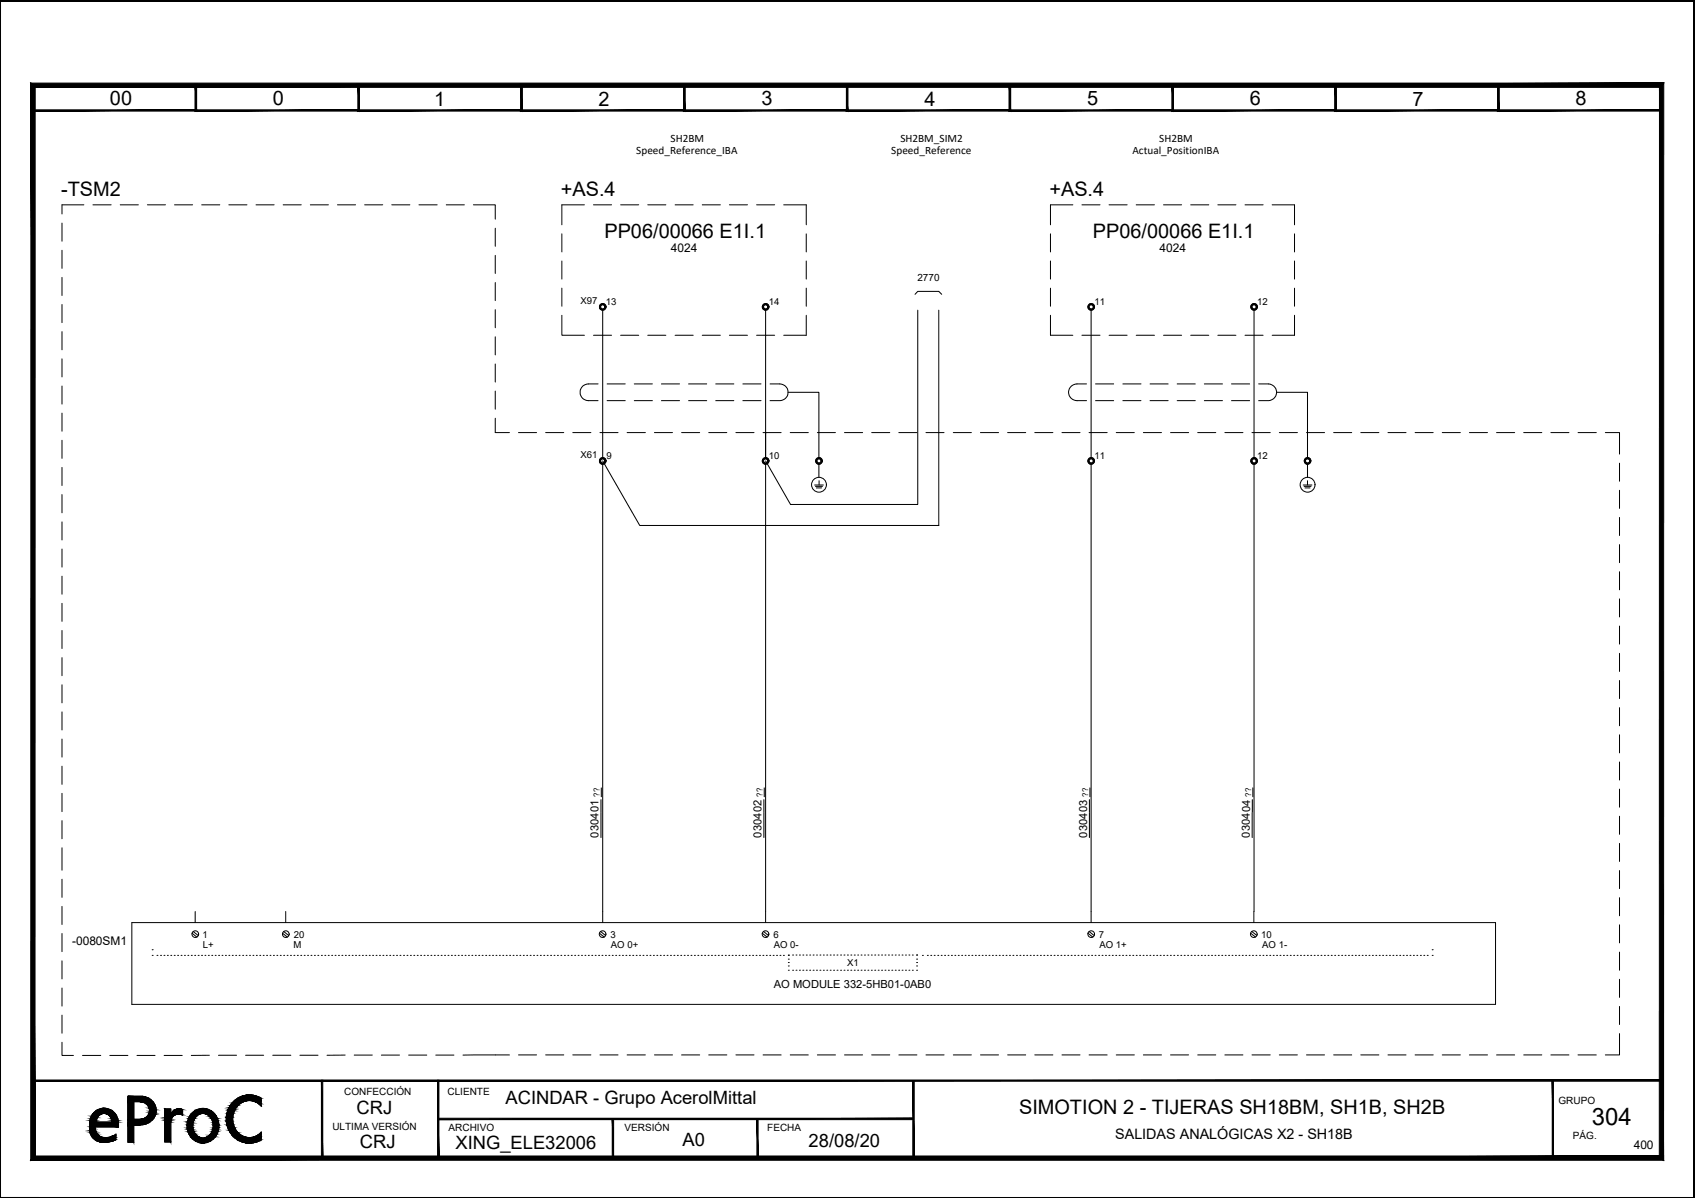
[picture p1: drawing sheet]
<svg xmlns="http://www.w3.org/2000/svg" width="420mm" height="297mm" viewBox="0 0 420 297" stroke-linecap="round" stroke-linejoin="round" font-family="sans-serif">
<!-- layer: eProC - L2 -->
<g fill="#000" stroke="#000" stroke-width=".25">
<path d="M44.1 274.9h.5zM44.9 276.3l.4 .1zM49.6 274.9h1.5zM61 271.6h1.4zM64.1 273.7l.6 .5zM64.1 273.7h.6v.5zM25.7 283.3h.2zM61 283.4h1.4z"/>
<path d="M0 .1v.1l419.9-.1zM0 .2l419.9-.1v.1z"/>
<path d="M0 .1v.1h419.8zM0 .1h419.9l-.1 .1z"/>
<path d="M419.8 .2v296.7l.1-296.8zM419.9 .1v296.9l-.1-.1z"/>
<path d="M8 27.5h40.7l-.3-.3zM8 27.5l.3-.3h40.1zM8 20.9v6.6l.3-.3zM8 20.9l.3 .4v5.9zM8 20.9l.3 .4 40.4-.4zM8.3 21.3l40.4-.4-.3 .4zM48.7 20.9l-.3 .4 .3 6.2zM48.4 21.3l.3 6.2-.3-.3z"/>
<path d="M48.4 27.5h40.7l-.3-.3zM48.4 27.5l.3-.3h40.1zM48.4 20.9v6.6l.3-.3zM48.4 20.9l.3 .4v5.9zM48.4 20.9l.3 .4 40.4-.4zM48.7 21.3l40.4-.4-.3 .4zM89.1 20.9l-.3 .4 .3 6.2zM88.8 21.3l.3 6.2-.3-.3z"/>
<path d="M88.7 27.5h40.8l-.4-.3zM88.7 27.5l.4-.3h40zM88.7 20.9v6.6l.4-.3zM88.7 20.9l.4 .4v5.9zM88.7 20.9l.4 .4 40.4-.4zM89.1 21.3l40.4-.4-.4 .4zM129.5 20.9l-.4 .4 .4 6.2zM129.1 21.3l.4 6.2-.4-.3z"/>
<path d="M129.1 27.5h40.7l-.3-.3zM129.1 27.5l.3-.3h40.1zM129.1 20.9v6.6l.3-.3zM129.1 20.9l.3 .4v5.9zM129.1 20.9l.3 .4 40.4-.4zM129.4 21.3l40.4-.4-.3 .4zM169.8 20.9l-.3 .4 .3 6.2zM169.5 21.3l.3 6.2-.3-.3z"/>
<path d="M169.5 27.5h40.6l-.3-.3zM169.5 27.5l.3-.3h40zM169.5 20.9v6.6l.3-.3zM169.5 20.9l.3 .4v5.9zM169.5 20.9l.3 .4 40.3-.4zM169.8 21.3l40.3-.4-.3 .4zM210.1 20.9l-.3 .4 .3 6.2zM209.8 21.3l.3 6.2-.3-.3z"/>
<path d="M209.8 27.5h40.7l-.3-.3zM209.8 27.5l.3-.3h40.1zM209.8 20.9v6.6l.3-.3zM209.8 20.9l.3 .4v5.9zM209.8 20.9l.3 .4 40.4-.4zM210.1 21.3l40.4-.4-.3 .4zM250.5 20.9l-.3 .4 .3 6.2zM250.2 21.3l.3 6.2-.3-.3z"/>
<path d="M250.1 27.5h40.8l-.4-.3zM250.1 27.5l.4-.3h40zM250.1 20.9v6.6l.4-.3zM250.1 20.9l.4 .4v5.9zM250.1 20.9l.4 .4 40.4-.4zM250.5 21.3l40.4-.4-.4 .4zM290.9 20.9l-.4 .4 .4 6.2zM290.5 21.3l.4 6.2-.4-.3z"/>
<path d="M290.5 27.5h40.8l-.4-.3zM290.5 27.5l.4-.3h40zM290.5 20.9v6.6l.4-.3zM290.5 20.9l.4 .4v5.9zM290.5 20.9l.4 .4 40.4-.4zM290.9 21.3l40.4-.4-.4 .4zM331.3 20.9l-.4 .4 .4 6.2zM330.9 21.3l.4 6.2-.4-.3z"/>
<path d="M330.9 27.5h40.7l-.3-.3zM330.9 27.5l.3-.3h40.1zM330.9 20.9v6.6l.3-.3zM330.9 20.9l.3 .4v5.9zM330.9 20.9l.3 .4 40.4-.4zM331.2 21.3l40.4-.4-.3 .4zM371.6 20.9l-.3 .4 .3 6.2zM371.3 21.3l.3 6.2-.3-.3z"/>
<path d="M371.2 27.5h40.7l-.3-.3zM371.2 27.5l.4-.3h40zM371.2 20.9v6.6l.4-.3zM371.2 20.9l.4 .4v5.9zM371.2 20.9l.4 .4 40.3-.4zM371.6 21.3l40.3-.4-.3 .4zM411.9 20.9l-.3 .4 .3 6.2zM411.6 21.3l.3 6.2-.3-.3z"/>
<path d="M8.2 267.8v.3l403.6-.3zM8.2 268.1l403.6-.3v.3z"/>
<path d="M22.2 279.4l1.4 .5v-.5zM22.2 279.4l1.4 .5h-1.4z"/>
<path d="M22.2 279.9l1.5 .2-.1-.2zM22.2 279.9l1.5 .2h-1.5z"/>
<path d="M22.3 277.8l1.6 .1zM22.3 277.8l1.6 .1z"/>
<path d="M22.3 277.9l1.6 .3v-.3zM22.3 277.9l1.6 .3h-1.7z"/>
<path d="M22.4 277.4l1.5 .4 .1-.4zM22.4 277.4l1.5 .4h-1.6z"/>
<path d="M22.4 277.2l1.6 .2 .1-.2zM22.4 277.2l1.6 .2h-1.6z"/>
<path d="M22.5 277.1h1.6zM22.5 277.1l1.6 .1z"/>
<path d="M22.6 276.8l1.5 .3 .2-.3zM22.6 276.8l1.5 .3h-1.6z"/>
<path d="M22.7 276.5l1.6 .3 .3-.3zM22.7 276.5l1.6 .3h-1.7z"/>
<path d="M22.8 276.5h1.8zM22.8 276.5h1.8z"/>
<path d="M22.9 276.3l1.7 .2 .3-.2zM22.9 276.3l1.7 .2h-1.8z"/>
<path d="M23 276.2l1.9 .1 .4-.1zM23 276.2l1.9 .1h-2z"/>
<path d="M23.1 276.1h2.5zM23.1 276.1l2.2 .1z"/>
<path d="M25.4 274.8l1.4 .1zM24.8 274.9l.6-.1 1.4 .1z"/>
<path d="M24.8 274.9l2.6 .3-.6-.3zM24.2 275.2l.6-.3 2.6 .3z"/>
<path d="M24.2 275.2l3.7 .3-.5-.3zM23.6 275.5l.6-.3 3.7 .3z"/>
<path d="M23.6 275.5l4.8 .5-.5-.5zM23.6 275.5l4.8 .5h-5.2z"/>
<path d="M23.2 276l5.3 .1zM23.2 276l5.3 .1z"/>
<path d="M26 276.1l2.5 .1zM26 276.1l2.5 .1z"/>
<path d="M26.3 276.2l2.4 .1zM26.3 276.2l2.4 .1z"/>
<path d="M26.7 276.3l2.1 .2-.1-.2zM26.7 276.3l2.1 .2h-1.8z"/>
<path d="M27 276.5h1.8zM27 276.5h1.8z"/>
<path d="M27 276.5l1.9 .3-.1-.3zM27 276.5l1.9 .3h-1.7z"/>
<path d="M27.2 276.8l1.9 .3-.2-.3zM27.2 276.8l1.9 .3h-1.7z"/>
<path d="M27.4 277.1l1.7 .1zM27.4 277.1l1.7 .1z"/>
<path d="M27.5 277.2l1.7 .2-.1-.2zM27.5 277.2l1.7 .2h-1.6z"/>
<path d="M27.6 277.4l1.7 .4-.1-.4zM27.6 277.4l1.7 .4h-1.6z"/>
<path d="M27.7 277.8l1.6 .1zM27.7 277.8l1.6 .1z"/>
<path d="M27.7 277.9l1.6 .3v-.3zM27.7 277.9l1.6 .3h-1.6z"/>
<path d="M22.2 278.2l7.2 .4-.1-.4zM22.2 278.2l7.2 .4h-7.2z"/>
<path d="M22.2 278.6l7.2 .8v-.8zM22.2 278.6l7.2 .8h-7.2z"/>
<path d="M31.7 273.2l1.4 4.3v-4.3zM31.7 273.2l1.4 4.3h-1.4z"/>
<path d="M31.7 278.9l1.4 .1zM31.7 278.9l1.4 .1z"/>
<path d="M31.7 279l1.4 4.2v-4.2zM31.7 279l1.4 4.2h-1.4z"/>
<path d="M31.7 271.8l4.5 .2-.8-.2zM31.7 271.8l4.5 .2h-4.5z"/>
<path d="M31.7 278.8h3.9zM31.7 278.8l3.1 .1z"/>
<path d="M31.7 272l5.1 .3-.6-.3zM31.7 272l5.1 .3h-5.1z"/>
<path d="M31.7 278.6l3.9 .2 .7-.2zM31.7 278.6l3.9 .2h-3.9z"/>
<path d="M31.7 272.3l5.8 .4-.7-.4zM31.7 272.3l5.8 .4h-5.8z"/>
<path d="M31.7 278.3l4.6 .3 .7-.3zM31.7 278.3l4.6 .3h-4.6z"/>
<path d="M31.7 272.7l6.2 .5-.4-.5zM31.7 272.7l6.2 .5h-6.2z"/>
<path d="M31.7 277.8l5.3 .5 .6-.5zM31.7 277.8l5.3 .5h-5.3z"/>
<path d="M31.7 277.5l5.9 .3 .2-.3zM31.7 277.5l5.9 .3h-5.9z"/>
<path d="M34.7 273.2h3.2zM34.7 273.2h3.2z"/>
<path d="M35.1 273.2l2.9 .1zM35.1 273.2l2.9 .1z"/>
<path d="M35.1 277.5h2.8zM34.7 277.5h3.1z"/>
<path d="M35.4 273.3h2.6zM35.4 273.3h2.6z"/>
<path d="M35.5 277.4h2.5zM35.1 277.5h2.8z"/>
<path d="M35.5 273.3l2.6 .2-.1-.2zM35.5 273.3l2.6 .2h-2.2z"/>
<path d="M35.9 273.5l2.4 .3-.2-.3zM35.9 273.5l2.4 .3h-2z"/>
<path d="M35.8 277.3l2.2 .1 .1-.1zM35.5 277.4l.3-.1 2.2 .1z"/>
<path d="M35.9 277.2h2.2zM35.8 277.3h2.3z"/>
<path d="M36.3 273.8l2.1 .1zM36.3 273.8l2.1 .1z"/>
<path d="M36.3 277l1.8 .2 .2-.2zM35.9 277.2l.4-.2 1.8 .2z"/>
<path d="M36.4 273.9l2 .2v-.2zM36.4 273.9l2 .2h-1.8z"/>
<path d="M36.6 274.1l2 .3-.2-.3zM36.6 274.1l2 .3h-1.8z"/>
<path d="M36.6 276.6l1.8 .1zM36.6 276.6l1.8 .1z"/>
<path d="M36.6 276.7l1.7 .3 .1-.3zM36.6 276.7l1.7 .3h-2z"/>
<path d="M36.8 274.4l1.8 .2v-.2zM36.8 274.4l1.8 .2h-1.7z"/>
<path d="M36.8 276.3l1.6 .3 .2-.3zM36.8 276.3l1.6 .3h-1.8z"/>
<path d="M36.9 274.6l1.8 .2-.1-.2zM36.9 274.6l1.8 .2h-1.7z"/>
<path d="M37 274.8l1.7 .4v-.4zM37 274.8l1.7 .4h-1.7z"/>
<path d="M37 276l1.6 .3 .1-.3zM37 276l1.6 .3h-1.8z"/>
<path d="M37 275.2h1.7zM37 275.2h1.7z"/>
<path d="M37 275.5l1.7 .5v-.5zM37 275.5l1.7 .5h-1.7zM37 276h1.7zM37 276h1.7z"/>
<path d="M37 275.2l1.7 .3v-.3zM37 275.2l1.7 .3h-1.7z"/>
<path d="M40.8 276.3h1.5zM40.8 276.3h1.5z"/>
<path d="M40.8 274.9l1.5 1.4v-1.4zM40.8 274.9l1.5 1.4h-1.5z"/>
<path d="M42.3 276.3h1.5zM42.3 276.3h1.5z"/>
<path d="M40.8 278.2l1.5 5v-5zM40.8 278.2l1.5 5h-1.5z"/>
<path d="M40.8 277.8l1.5 .4 .1-.4zM40.8 277.8l1.5 .4h-1.5z"/>
<path d="M40.8 277.5l1.6 .3 .1-.3zM40.8 277.5l1.6 .3h-1.6z"/>
<path d="M40.8 277.1l1.7 .4 .1-.4zM40.8 277.1l1.7 .4h-1.7z"/>
<path d="M40.8 276.8l1.8 .3 .3-.3zM40.8 276.8l1.8 .3h-1.8z"/>
<path d="M40.8 276.6l2.1 .2 .2-.2zM40.8 276.6l2.1 .2h-2.1z"/>
<path d="M40.8 276.4l2.3 .2 .4-.2zM40.8 276.4l2.3 .2h-2.3z"/>
<path d="M40.8 276.3l2.7 .1 .3-.1zM40.8 276.3l2.7 .1h-2.7z"/>
<path d="M42.4 276.2h1.8zM42.4 276.2l1.4 .1z"/>
<path d="M44.1 274.9l.8 .1zM43.9 275h1z"/>
<path d="M43.9 275h1.1zM43.7 275h1.3z"/>
<path d="M44.9 276.3l.4 .1zM45.1 276.4l.2 .1z"/>
<path d="M43.7 275l1.6 .1zM43.5 275.1h1.8z"/>
<path d="M43.5 275.1l1.8 .1zM43.4 275.2h1.9z"/>
<path d="M43.4 275.2l1.9 .2v-.2zM43.1 275.4l.3-.2 1.9 .2z"/>
<path d="M43.1 275.4l2.2 .2v-.2zM42.8 275.6l.3-.2 2.2 .2z"/>
<path d="M42.8 275.6l2.5 .4v-.4zM42.8 275.6l2.5 .4h-2.8z"/>
<path d="M42.5 276l2.8 .2v-.2zM42.5 276l2.8 .2h-2.9z"/>
<path d="M44.2 276.2l1.1 .1zM44.2 276.2l1.1 .1z"/>
<path d="M44.6 276.3h.7zM44.6 276.3h.7z"/>
<path d="M46.4 278.9l1.4 .1zM46.4 278.9l1.4 .1z"/>
<path d="M46.4 279l1.4 .6v-.6zM46.4 279l1.4 .6h-1.4z"/>
<path d="M46.4 279.6l1.4 .1v-.1zM46.4 279.6l1.4 .1h-1.4z"/>
<path d="M46.4 278.4l1.4 .5v-.5zM46.4 278.4l1.4 .5h-1.4z"/>
<path d="M46.4 279.7l1.5 .4-.1-.4zM46.4 279.7l1.5 .4h-1.4z"/>
<path d="M46.5 278.1l1.3 .3 .1-.3zM46.5 278.1l1.3 .3h-1.4z"/>
<path d="M46.6 277.9l1.3 .2 .1-.2zM46.6 277.9l1.3 .2h-1.4z"/>
<path d="M46.7 277.3l1.6 .1zM46.7 277.3l1.6 .1z"/>
<path d="M46.7 277.4l1.3 .5 .3-.5zM46.7 277.4l1.3 .5h-1.4z"/>
<path d="M46.9 276.9l1.4 .4 .3-.4zM46.9 276.9l1.4 .4h-1.6z"/>
<path d="M47.1 276.6l1.5 .3 .3-.3zM47.1 276.6l1.5 .3h-1.7z"/>
<path d="M47.1 276.5h1.8zM47.1 276.5l1.8 .1z"/>
<path d="M47.3 276.3l1.6 .2 .5-.2zM47.3 276.3l1.6 .2h-1.8z"/>
<path d="M47.5 276.1l1.9 .2 .4-.2zM47.5 276.1l1.9 .2h-2.1z"/>
<path d="M47.5 276.1h2.8zM47.5 276.1h2.3z"/>
<path d="M49.6 274.9l2.2 .2-.7-.2zM48.9 275.1l.7-.2 2.2 .2z"/>
<path d="M48.9 275.1l3.6 .4-.7-.4zM48.2 275.5l.7-.4 3.6 .4z"/>
<path d="M48.2 275.5l4.8 .5-.5-.5zM47.6 276l.6-.5 4.8 .5z"/>
<path d="M47.6 276l5.5 .1zM47.6 276l5.5 .1z"/>
<path d="M50.3 276.1h2.8zM50.3 276.1h2.8z"/>
<path d="M50.8 276.1l2.5 .2-.2-.2zM50.8 276.1l2.5 .2h-2z"/>
<path d="M51.3 276.3l2.2 .2-.2-.2zM51.3 276.3l2.2 .2h-1.8z"/>
<path d="M51.7 276.5l1.9 .1zM51.7 276.5l1.9 .1z"/>
<path d="M51.7 276.6l2 .3-.1-.3zM51.7 276.6l2 .3h-1.6z"/>
<path d="M52.1 276.9l1.8 .4-.2-.4zM52.1 276.9l1.8 .4h-1.5z"/>
<path d="M52.4 277.3l1.5 .1zM52.4 277.3l1.5 .1z"/>
<path d="M52.4 277.4l1.7 .5-.2-.5zM52.4 277.4l1.7 .5h-1.5z"/>
<path d="M52.6 277.9l1.5 .2v-.2zM52.6 277.9l1.5 .2h-1.4z"/>
<path d="M52.7 278.1l1.5 .3-.1-.3zM52.7 278.1l1.5 .3h-1.4z"/>
<path d="M52.8 278.4l1.5 .5-.1-.5zM52.8 278.4l1.5 .5h-1.5z"/>
<path d="M52.8 279.6l1.4 .1v-.1zM52.8 279.6l1.4 .1h-1.4z"/>
<path d="M52.8 279.7l1.3 .4 .1-.4zM52.8 279.7l1.3 .4h-1.4z"/>
<path d="M52.8 278.9l1.5 .1zM52.8 278.9l1.5 .1z"/>
<path d="M52.8 279l1.4 .6 .1-.6zM52.8 279l1.4 .6h-1.4z"/>
<path d="M56 277.1l1.7 .8v-.8zM56 277.1l1.7 .8h-1.7z"/>
<path d="M56 277.9l1.7 .1zM56 277.9l1.7 .1z"/>
<path d="M56 277h1.7zM56 277l1.7 .1z"/>
<path d="M56 278l1.8 .8-.1-.8zM56 278l1.8 .8h-1.6z"/>
<path d="M56.2 276.2l1.5 .8 .1-.8zM56.2 276.2l1.5 .8h-1.7z"/>
<path d="M56.2 278.8l1.7 .2-.1-.2zM56.2 278.8l1.7 .2h-1.7z"/>
<path d="M56.2 276l1.6 .2 .1-.2zM56.2 276l1.6 .2h-1.6z"/>
<path d="M56.2 279l1.9 .6-.2-.6zM56.2 279l1.9 .6h-1.7z"/>
<path d="M56.4 275.4l1.5 .6 .2-.6zM56.4 275.4l1.5 .6h-1.7z"/>
<path d="M56.4 279.6l1.9 .3-.2-.3zM56.4 279.6l1.9 .3h-1.7z"/>
<path d="M56.6 275l1.5 .4 .2-.4zM56.6 275l1.5 .4h-1.7z"/>
<path d="M56.6 279.9l1.9 .4-.2-.4zM56.6 279.9l1.9 .4h-1.7z"/>
<path d="M56.8 274.6l1.5 .4 .2-.4zM56.8 274.6l1.5 .4h-1.7z"/>
<path d="M57 274.2l1.5 .4 .4-.4zM57 274.2l1.5 .4h-1.7z"/>
<path d="M57.1 274.1l1.8 .1 .2-.1zM57.1 274.1l1.8 .1h-1.9z"/>
<path d="M57.5 273.5l1.6 .6 .6-.6zM57.5 273.5l1.6 .6h-2z"/>
<path d="M57.6 273.4l2.1 .1 .3-.1zM57.6 273.4l2.1 .1h-2.2z"/>
<path d="M57.9 273.2l2.1 .2 .4-.2zM57.6 273.4l.3-.2 2.1 .2z"/>
<path d="M58.1 273l2.3 .2 .7-.2zM58.1 273l2.3 .2h-2.5z"/>
<path d="M58.2 272.9h3.7zM58.2 272.9l2.9 .1z"/>
<path d="M61 271.6h1.9zM60.7 271.6h2.2z"/>
<path d="M60.7 271.6l2.8 .2-.6-.2zM60.1 271.8l.6-.2 2.8 .2z"/>
<path d="M60.1 271.8l3.7 .1zM59.8 271.9l.3-.1 3.7 .1z"/>
<path d="M59.8 271.9l4.6 .3-.6-.3zM59.1 272.2l.7-.3 4.6 .3z"/>
<path d="M59.1 272.2l5.6 .1zM58.9 272.3l.2-.1 5.6 .1z"/>
<path d="M58.9 272.3l5.8 .4v-.4zM58.3 272.7l.6-.4 5.8 .4z"/>
<path d="M58.3 272.7l6.4 .2v-.2zM58.3 272.7l6.4 .2h-6.5z"/>
<path d="M61.9 272.9l2.8 .1v-.1zM61.9 272.9l2.8 .1z"/>
<path d="M62.7 273l2 .2v-.2zM62.7 273l2 .2h-1.3z"/>
<path d="M63.4 273.2l1.3 .5v-.5zM63.4 273.2l1.3 .5h-.6z"/>
<path d="M108.6 277.3v.3l117.8-.3zM108.6 277.6l117.8-.3v.3z"/>
<path d="M.1 .1l-.1 296.9 .1-.1zM0 .1h.1l-.1 296.9z"/>
<path d="M8.7 286.6l-1.1 1.1 403.7-1.1zM7.6 287.7l403.7-1.1 1.1 1.1zM411.4 21.7l-.1 264.9 1.1 1.1zM411.4 21.7l1-1.1v267.1zM8.7 21.7h402.7l1-1.1zM7.7 20.6h404.7l-403.7 1.1zM7.7 20.6l1 266v-264.9zM7.7 20.6l1 266-1.1 1.1z"/>
<path d="M22.2 280.1l1.5 .2v-.2zM22.2 280.1l1.5 .2h-1.5z"/>
<path d="M22.2 280.3l1.6 .4-.1-.4zM22.2 280.3l1.6 .4h-1.5z"/>
<path d="M22.3 280.7h1.6zM22.3 280.7h1.6z"/>
<path d="M22.3 280.7l1.8 .4-.2-.4zM22.3 280.7l1.8 .4h-1.7z"/>
<path d="M22.4 281.1l1.8 .1zM22.4 281.1l1.8 .1z"/>
<path d="M22.4 281.2l2 .2-.2-.2zM22.4 281.2l2 .2h-1.8z"/>
<path d="M22.6 281.4l2.1 .3-.3-.3zM22.6 281.4l2.1 .3h-2zM22.7 281.7h2zM22.7 281.7h2z"/>
<path d="M22.7 281.7l2.3 .2-.3-.2zM22.7 281.7l2.3 .2h-2.1z"/>
<path d="M22.9 281.9l2.5 .1zM22.9 281.9l2.5 .1z"/>
<path d="M22.9 282l2.9 .1zM22.9 282l2.9 .1z"/>
<path d="M25.2 283.2h1.3zM25.2 283.2l.7 .1z"/>
<path d="M23 282.1h3.5zM23 282.1h3.5z"/>
<path d="M25.1 283.2h1.7zM25.1 283.2h1.4z"/>
<path d="M24.6 283.1l2.2 .1 .5-.1zM24.6 283.1l2.2 .1z"/>
<path d="M24.3 283h3.5zM24.3 283l3 .1z"/>
<path d="M24 282.9l3.8 .1 .3-.1zM24 282.9l3.8 .1z"/>
<path d="M28.7 281.3v.3zM28 281.6l.7-.3v.3z"/>
<path d="M28 281.6l.7 .3v-.3zM27.3 281.9l.7-.3 .7 .3z"/>
<path d="M27.3 281.9l1.4 .2v-.2zM26.6 282.1l.7-.2 1.4 .2z"/>
<path d="M26.6 282.1h2.1zM26.5 282.1h2.2z"/>
<path d="M23 282.1h5.7zM23 282.1h5.7z"/>
<path d="M23 282.1l5.7 .4v-.4zM23 282.1l5.7 .4h-5.2z"/>
<path d="M23.5 282.5l5.2 .1zM23.5 282.5l5.2 .1z"/>
<path d="M23.6 282.6l4.5 .3 .6-.3zM23.6 282.6l4.5 .3h-4.1z"/>
<path d="M46.5 280.1l1.6 .4-.2-.4zM46.5 280.1l1.6 .4h-1.5z"/>
<path d="M46.6 280.5l1.5 .2zM46.6 280.5l1.5 .2z"/>
<path d="M46.6 280.7l1.8 .4-.3-.4zM46.6 280.7l1.8 .4h-1.6z"/>
<path d="M46.8 281.1l1.8 .2-.2-.2zM46.8 281.1l1.8 .2h-1.7z"/>
<path d="M46.9 281.3l1.8 .2-.1-.2zM46.9 281.3l1.8 .2h-1.7z"/>
<path d="M47 281.5l2.1 .3-.4-.3zM47 281.5l2.1 .3h-1.9z"/>
<path d="M47.2 281.8l2.2 .1zM47.2 281.8l2.2 .1z"/>
<path d="M47.3 281.9l2.3 .2zM47.3 281.9l2.3 .2z"/>
<path d="M47.4 282.1h2.7zM47.4 282.1h2.7z"/>
<path d="M49.2 283.3l1.5 .1 .7-.1zM49.2 283.3l1.5 .1z"/>
<path d="M48.5 282.9l2.9 .4 .7-.4zM48.5 282.9l2.9 .4h-2.2z"/>
<path d="M47.9 282.5l4.2 .4 .6-.4zM47.9 282.5l4.2 .4h-3.6z"/>
<path d="M47.5 282.1l5.2 .4 .4-.4zM47.5 282.1l5.2 .4h-4.8z"/>
<path d="M51 282.1h2.2zM50.5 282.1h2.6z"/>
<path d="M51.2 281.9l2 .2 .1-.2zM51 282.1l.2-.2 2 .2z"/>
<path d="M51.5 281.8h1.9zM51.2 281.9h2.1z"/>
<path d="M51.9 281.5l1.5 .3 .2-.3zM51.5 281.8l.4-.3 1.5 .3z"/>
<path d="M52.1 281.3l1.5 .2 .1-.2zM52.1 281.3l1.5 .2h-1.7z"/>
<path d="M52.2 281.1l1.5 .2 .1-.2zM52.1 281.3l.1-.2 1.5 .2z"/>
<path d="M52.5 280.7l1.3 .4 .2-.4zM52.5 280.7l1.3 .4h-1.6z"/>
<path d="M52.5 280.5l1.5 .2 .1-.2zM52.5 280.5l1.5 .2h-1.5z"/>
<path d="M52.7 280.1l1.4 .4v-.4zM52.7 280.1l1.4 .4h-1.6z"/>
<path d="M56.8 280.3l2.1 .5-.4-.5zM56.8 280.3l2.1 .5h-1.9z"/>
<path d="M57 280.8l2.1 .1zM57 280.8l2.1 .1z"/>
<path d="M57.1 280.9l2.6 .5-.6-.5zM57.1 280.9l2.6 .5h-2.2z"/>
<path d="M57.5 281.4l2.5 .2-.3-.2zM57.5 281.4l2.5 .2h-2.4z"/>
<path d="M57.6 281.6l2.8 .2-.4-.2zM57.6 281.6l2.8 .2h-2.5z"/>
<path d="M57.9 281.8l3.2 .2-.7-.2zM57.9 281.8l3.2 .2h-3z"/>
<path d="M61 283.4h1.2zM61.4 283.4h.8z"/>
<path d="M58.1 282l3.8 .1zM58.1 282l3.8 .1z"/>
<path d="M60.7 283.3h2.2zM60.7 283.3l1.7 .1z"/>
<path d="M60.1 283.2l2.8 .1 .6-.1zM60.1 283.2l2.8 .1h-2.2z"/>
<path d="M59.8 283.1h4zM59.8 283.1l3.7 .1z"/>
<path d="M59.1 282.8l4.7 .3 .6-.3zM59.1 282.8l4.7 .3h-4z"/>
<path d="M64.7 280.8v.5zM64.1 281.3l.6-.5v.5z"/>
<path d="M64.1 281.3l.6 .4v-.4zM63.4 281.7l.7-.4 .6 .4z"/>
<path d="M63.4 281.7l1.3 .3v-.3zM62.7 282l.7-.3 1.3 .3z"/>
<path d="M62.7 282l2 .1zM61.9 282.1h2.8z"/>
<path d="M58.2 282.1l6.5 .2v-.2zM58.2 282.1l6.5 .2h-6.4z"/>
<path d="M58.3 282.3l6.4 .3v-.3zM58.3 282.3l6.4 .3h-5.8z"/>
<path d="M58.9 282.6l5.5 .2 .3-.2zM58.9 282.6l5.5 .2z"/>
<path d="M79.7 267.8v19.2h.3zM79.7 267.8h.3v19.2z"/>
<path d="M108.5 267.8v19.2h.3zM108.5 267.8h.3v19.2z"/>
<path d="M151.8 277.4v9.6h.3zM151.8 277.4h.3v9.6z"/>
<path d="M187.6 277.4v9.6h.3zM187.6 277.4h.3v9.6z"/>
<path d="M226.3 267.9v19.3h.3zM226.3 267.9h.3v19.3z"/>
<path d="M384.8 267.9v19.3h.3zM384.8 267.9h.3v19.3z"/>
<path d="M.1 296.9l419.8 .1-.1-.1zM.1 296.9l419.8 .1h-419.9z"/>
</g>
<g fill="none" stroke="#000" stroke-width=".25">
<path d="M8.2 27.4h403.5v240.5h-403.5zM15.4 55.3v4.5M20.8 50.8h-5.4v2.3M23 50.8h4.6M29.8 50.8h4.5M36.5 50.8h4.5M43.3 50.8h4.5M50 50.8h4.5M56.7 50.8h4.5M63.5 50.8h4.4M70.2 50.8h4.5M76.9 50.8h4.5"/>
<path d="M83.7 50.8h4.4M90.4 50.8h4.5M97.1 50.8h4.5M103.8 50.8h4.6M110.6 50.8h4.5M117.3 50.8h5.5v3.5M122.8 56.6v4.5M139.3 58v4.5M144.9 50.8h-5.6v4.9M147.1 50.8h4.5M153.8 50.8h4.5M160.6 50.8h4.5"/>
<path d="M167.3 50.8h4.5M174.1 50.8h4.5M180.8 50.8h4.5M187.5 50.8h4.5M194.3 50.8h5.6v4.9M199.9 58v4.5M260.4 58v4.5M265.9 50.8h-5.5v4.9M268.2 50.8h4.5M274.9 50.8h4.5M281.6 50.8h4.6M288.4 50.8h4.5"/>
<path d="M295.1 50.8h4.5M301.9 50.8h4.5M308.6 50.8h4.5M315.3 50.8h5.6v4.9M320.9 58v4.5M15.4 62v4.5M15.4 68.8v4.5M15.4 75.5v4.5M122.8 63.3v4.5M122.8 70v4.5M122.8 76.8v4.5M139.3 78.2v4.9h5.6"/>
<path d="M139.3 64.7v4.5M139.3 71.4v4.5M199.9 78.2v4.9h-5.6M199.9 64.7v4.5M199.9 71.4v4.5M260.4 78.2v4.9h5.5M260.4 64.7v4.5M260.4 71.4v4.5M320.9 78.2v4.9h-5.6M320.9 64.7v4.5M320.9 71.4v4.5M15.4 82.2v4.5"/>
<path d="M15.4 89v4.5M15.4 95.7v4.5M122.8 83.5v4.5M122.8 90.2v4.5M122.8 97v4.5M147.1 83.1h4.5M153.8 83.1h4.5M160.6 83.1h4.5M167.3 83.1h4.5M174.1 83.1h4.5M180.8 83.1h4.5M187.5 83.1h4.5"/>
<path d="M268.2 83.1h4.5M274.9 83.1h4.5M281.6 83.1h4.6M288.4 83.1h4.5M295.1 83.1h4.5M301.9 83.1h4.5M308.6 83.1h4.5M15.4 102.4v4.5M15.4 109.2v4.5M15.4 115.9v4.5M122.8 103.7v3.6h3.5M128.5 107.3h4.5"/>
<path d="M135.3 107.3h4.4M142 107.3h4.5M148.7 107.3h4.5M155.4 107.3h4.6M162.2 107.3h4.5M169 107.3h4.4M175.7 107.3h4.5M182.4 107.3h4.5M189.1 107.3h4.5M195.9 107.3h4.5M202.6 107.3h4.5M203 119.2v1.1"/>
<path d="M209.3 107.3h4.5M216.1 107.3h4.5M222.8 107.3h4.5M229.5 107.3h4.5M236.3 107.3h4.5M243 107.3h4.5M249.8 107.3h4.5M256.5 107.3h4.5M263.2 107.3h4.5M270 107.3h4.4M276.7 107.3h4.5M283.4 107.3h4.5"/>
<path d="M290.2 107.3h4.4M296.9 107.3h4.5M303.6 107.3h4.5M310.3 107.3h4.6M317.1 107.3h4.5M323.8 107.3h4.5M324.1 119.2v1.1M330.6 107.3h4.5M337.3 107.3h4.5M344 107.3h4.5M350.8 107.3h4.5M357.5 107.3h4.5"/>
<path d="M364.2 107.3h4.5M371 107.3h4.5M377.7 107.3h4.5M384.4 107.3h4.5M391.2 107.3h4.5M397.9 107.3h3.5v5.3M401.4 114.8v4.5M15.4 122.6v4.6M15.4 129.4v4.5M15.4 136.1v4.5M201.9 120.3h2.2M202.1 120.6h1.8"/>
<path d="M202.4 121h1.3M323 120.3h2.2M323.3 120.6h1.7M323.5 121h1.2M401.4 121.6v4.5M401.4 128.3v4.5M401.4 135v4.5M15.4 142.9v4.4M15.4 149.6v4.5M15.4 156.3v4.5M401.4 141.8v4.4M401.4 148.5v4.5"/>
<path d="M401.4 155.2v4.5M15.4 163.1v4.4M15.4 169.8v4.5M15.4 176.5v4.5M401.4 162v4.5M401.4 168.7v4.5M401.4 175.5v4.4M15.4 183.2v4.5M15.4 190v4.5M15.4 196.7v4.5M401.4 182.2v4.5M401.4 188.9v4.5"/>
<path d="M401.4 195.7v4.4M15.4 210.2v5.6M15.4 203.5v4.5M15.4 218v4.5M401.4 202.4v4.5M401.4 209.1v4.5M401.4 215.8v4.5M15.4 224.7v4.5M15.4 231.5v4.5M15.4 238.2v4.5M32.7 228.8h338v20.2h-338zM37.7 235.5h.1"/>
<path d="M37.7 236.9h.1M38.9 236.9h.1M39.8 236.9h.1M40.6 236.9h.1M41.5 236.9h.1M42.3 236.9h.1M43.2 236.9h.1M44 236.9h.1M44.9 236.9h.1M45.7 236.9h.1M46.6 236.9h.1M47.4 236.9h.1"/>
<path d="M47.6 231.4l1.2 1M47.9 231l1.2 1M48.3 236.9h.1M48.4 226v2.8M49.1 236.9h.1M50 236.9h.1M50.8 236.9h.1M51.6 236.9h.1M52.5 236.9h.1M53.3 236.9h.1M54.2 236.9h.1M55 236.9h.1"/>
<path d="M55.9 236.9h.1M56.7 236.9h.1M57.6 236.9h.1M58.4 236.9h.1M59.3 236.9h.1M60.2 236.9h.1M61 236.9h.1M61.8 236.9h.1M62.7 236.9h.1M63.5 236.9h.1M64.4 236.9h.1M65.2 236.9h.1"/>
<path d="M66.1 236.9h.1M66.9 236.9h.1M67.8 236.9h.1M68.6 236.9h.1M69.5 236.9h.1M70 231.4l1.2 1M70.3 236.9h.1M70.3 231l1.3 1M70.8 226v2.8M71.2 236.9h.1M72 236.9h.1M72.9 236.9h.1"/>
<path d="M73.7 236.9h.1M74.5 236.9h.1M75.4 236.9h.1M76.2 236.9h.1M77.1 236.9h.1M77.9 236.9h.1M78.8 236.9h.1M79.7 236.9h.1M80.5 236.9h.1M81.4 236.9h.1M82.2 236.9h.1M83.1 236.9h.1"/>
<path d="M83.9 236.9h.1M84.8 236.9h.1M85.6 236.9h.1M86.4 236.9h.1M87.3 236.9h.1M88.1 236.9h.1M89 236.9h.1M89.8 236.9h.1M90.7 236.9h.1M91.5 236.9h.1M92.4 236.9h.1M93.2 236.9h.1"/>
<path d="M94.1 236.9h.1M94.9 236.9h.1M95.8 236.9h.1M96.6 236.9h.1M97.5 236.9h.1M98.3 236.9h.1M99.1 236.9h.1M100 236.9h.1M100.9 236.9h.1M101.7 236.9h.1M102.6 236.9h.1M103.4 236.9h.1"/>
<path d="M104.3 236.9h.1M105.1 236.9h.1M106 236.9h.1M106.8 236.9h.1M107.7 236.9h.1M108.5 236.9h.1M109.3 236.9h.1M110.2 236.9h.1M111 236.9h.1M111.9 236.9h.1M112.7 236.9h.1M113.6 236.9h.1"/>
<path d="M114.4 236.9h.1M115.3 236.9h.1M116.1 236.9h.1M117 236.9h.1M117.8 236.9h.1M118.7 236.9h.1M119.5 236.9h.1M120.4 236.9h.1M121.2 236.9h.1M122.1 236.9h.1M122.9 236.9h.1M123.8 236.9h.1"/>
<path d="M124.6 236.9h.1M125.5 236.9h.1M126.3 236.9h.1M127.2 236.9h.1M128 236.9h.1M128.9 236.9h.1M129.7 236.9h.1M130.6 236.9h.1M131.4 236.9h.1M132.2 236.9h.1M133.1 236.9h.1M133.9 236.9h.1"/>
<path d="M134.8 236.9h.1M135.6 236.9h.1M136.5 236.9h.1M137.3 236.9h.1M138.2 236.9h.1M139 236.9h.1M139.9 236.9h.1M140.8 236.9h.1M141.6 236.9h.1M142.5 236.9h.1M143.3 236.9h.1M144.1 236.9h.1"/>
<path d="M145 236.9h.1M145.8 236.9h.1M146.7 236.9h.1M147.5 236.9h.1M148.4 236.9h.1M148.6 231.4l1.2 1M148.9 231l1.2 1M149.2 236.9h.1M149.4 226v2.8M150.1 236.9h.1M150.9 236.9h.1M151.8 236.9h.1"/>
<path d="M152.6 236.9h.1M153.5 236.9h.1M154.3 236.9h.1M155.2 236.9h.1M156 236.9h.1M156.8 236.9h.1M157.7 236.9h.1M158.5 236.9h.1M159.4 236.9h.1M160.3 236.9h.1M161.1 236.9h.1M162 236.9h.1"/>
<path d="M162.8 236.9h.1M163.7 236.9h.1M164.5 236.9h.1M165.4 236.9h.1M166.2 236.9h.1M167 236.9h.1M167.9 236.9h.1M168.7 236.9h.1M169.6 236.9h.1M170.4 236.9h.1M171.3 236.9h.1M172.1 236.9h.1"/>
<path d="M173 236.9h.1M173.8 236.9h.1M174.7 236.9h.1M175.5 236.9h.1M176.4 236.9h.1M177.2 236.9h.1M178.1 236.9h.1M178.9 236.9h.1M179.8 236.9h.1M180.6 236.9h.1M181.5 236.9h.1M182.3 236.9h.1"/>
<path d="M183.2 236.9h.1M184 236.9h.1M184.9 236.9h.1M185.7 236.9h.1M186.6 236.9h.1M187.4 236.9h.1M188.3 236.9h.1M188.9 231.4l1.3 1M189.1 236.9h.1M189.3 231l1.2 1M189.8 226v2.8M189.9 236.9h.1"/>
<path d="M190.8 236.9h.1M191.6 236.9h.1M192.5 236.9h.1M193.3 236.9h.1M194.2 236.9h.1M195.4 236.9h.1M195.4 239.5h.1M195.4 238.7h.1M195.4 237.8h.1M195.4 236.8h.1M196.5 236.8h.1M197.3 236.8h.1"/>
<path d="M198.2 236.8h.1M199 236.8h.1M199.9 236.8h.1M200.7 236.8h.1M201.5 236.8h.1M202.4 236.8h.1M203.2 236.8h.1M204.1 236.8h.1M204.9 236.8h.1M205.8 236.8h.1M206.6 236.8h.1M207.5 236.8h.1"/>
<path d="M208.4 236.8h.1M209.2 236.8h.1M210.1 236.8h.1M210.9 236.8h.1M211.8 236.8h.1M212.6 236.8h.1M213.4 236.8h.1M214.3 236.8h.1M215.1 236.8h.1M216 236.8h.1M216.8 236.8h.1M217.7 236.8h.1"/>
<path d="M218.5 236.8h.1M219.4 236.8h.1M220.2 236.8h.1M221.1 236.8h.1M221.9 236.8h.1M222.8 236.8h.1M223.6 236.8h.1M224.5 236.8h.1M225.3 236.8h.1M226.1 236.8h.1M227.2 236.8h.1M227.2 237.8h.1"/>
<path d="M227.2 238.7h.1M227.2 239.5h.1M228.6 236.9h.1M229.9 236.9h.1M230.7 236.9h.1M231.6 236.9h.1M232.5 236.9h.1M233.3 236.9h.1M234.1 236.9h.1M235 236.9h.1M235.8 236.9h.1M236.7 236.9h.1"/>
<path d="M237.5 236.9h.1M238.4 236.9h.1M239.2 236.9h.1M240.1 236.9h.1M240.9 236.9h.1M241.8 236.9h.1M242.6 236.9h.1M243.5 236.9h.1M244.3 236.9h.1M245.2 236.9h.1M246 236.9h.1M246.8 236.9h.1"/>
<path d="M247.7 236.9h.1M248.5 236.9h.1M249.4 236.9h.1M250.2 236.9h.1M251.1 236.9h.1M252 236.9h.1M252.8 236.9h.1M253.7 236.9h.1M254.5 236.9h.1M255.4 236.9h.1M256.2 236.9h.1M257 236.9h.1"/>
<path d="M257.9 236.9h.1M258.7 236.9h.1M259.6 236.9h.1M260.4 236.9h.1M261.3 236.9h.1M262.1 236.9h.1M263 236.9h.1M263.8 236.9h.1M264.7 236.9h.1M265.5 236.9h.1M266.4 236.9h.1M267.2 236.9h.1"/>
<path d="M268.1 236.9h.1M268.9 236.9h.1M269.7 231.4l1.2 1M269.7 236.9h.1M270 231l1.2 1M270.5 226v2.8M270.6 236.9h.1M271.4 236.9h.1M272.3 236.9h.1M273.2 236.9h.1M274 236.9h.1M274.9 236.9h.1"/>
<path d="M275.7 236.9h.1M276.6 236.9h.1M277.4 236.9h.1M278.3 236.9h.1M279.1 236.9h.1M280 236.9h.1M280.8 236.9h.1M281.6 236.9h.1M282.5 236.9h.1M283.3 236.9h.1M284.2 236.9h.1M285 236.9h.1"/>
<path d="M285.9 236.9h.1M286.7 236.9h.1M287.6 236.9h.1M288.4 236.9h.1M289.3 236.9h.1M290.1 236.9h.1M291 236.9h.1M291.8 236.9h.1M292.7 236.9h.1M293.5 236.9h.1M294.4 236.9h.1M295.2 236.9h.1"/>
<path d="M296.1 236.9h.1M296.9 236.9h.1M297.8 236.9h.1M298.6 236.9h.1M299.5 236.9h.1M300.3 236.9h.1M301.2 236.9h.1M302 236.9h.1M302.9 236.9h.1M303.7 236.9h.1M304.5 236.9h.1M305.4 236.9h.1"/>
<path d="M306.2 236.9h.1M307.1 236.9h.1M307.9 236.9h.1M308.8 236.9h.1M309.6 236.9h.1M310 231.4l1.2 1M310.3 231l1.3 1M310.5 236.9h.1M310.8 226v2.8M311.3 236.9h.1M312.2 236.9h.1M313.1 236.9h.1"/>
<path d="M313.9 236.9h.1M314.7 236.9h.1M315.6 236.9h.1M316.4 236.9h.1M317.3 236.9h.1M318.1 236.9h.1M319 236.9h.1M319.8 236.9h.1M320.7 236.9h.1M321.5 236.9h.1M322.4 236.9h.1M323.2 236.9h.1"/>
<path d="M324.1 236.9h.1M324.9 236.9h.1M325.8 236.9h.1M326.6 236.9h.1M327.4 236.9h.1M328.3 236.9h.1M329.1 236.9h.1M330 236.9h.1M330.8 236.9h.1M331.7 236.9h.1M332.6 236.9h.1M333.4 236.9h.1"/>
<path d="M334.3 236.9h.1M335.1 236.9h.1M336 236.9h.1M336.8 236.9h.1M337.7 236.9h.1M338.5 236.9h.1M339.3 236.9h.1M340.2 236.9h.1M341 236.9h.1M341.9 236.9h.1M342.7 236.9h.1M343.6 236.9h.1"/>
<path d="M344.4 236.9h.1M345.3 236.9h.1M346.1 236.9h.1M347 236.9h.1M347.8 236.9h.1M348.7 236.9h.1M349.5 236.9h.1M350.4 236.9h.1M351.2 236.9h.1M352.1 236.9h.1M352.9 236.9h.1M353.8 236.9h.1"/>
<path d="M355 235.5h.1M355 236.9h.1M401.4 222.6v4.5M401.4 229.3v4.5M401.4 236.1v4.5M15.4 258.4v3.3h2.8M15.4 245v4.5M15.4 251.7v4.5M195.4 240.6h.1M196.5 240.6h.1M197.3 240.6h.1M198.2 240.6h.1"/>
<path d="M199 240.6h.1M199.9 240.6h.1M200.7 240.6h.1M201.5 240.6h.1M202.4 240.6h.1M203.2 240.6h.1M204.1 240.6h.1M204.9 240.6h.1M205.8 240.6h.1M206.6 240.6h.1M207.5 240.6h.1M208.4 240.6h.1"/>
<path d="M209.2 240.6h.1M210.1 240.6h.1M210.9 240.6h.1M211.8 240.6h.1M212.6 240.6h.1M213.4 240.6h.1M214.3 240.6h.1M215.1 240.6h.1M216 240.6h.1M216.8 240.6h.1M217.7 240.6h.1M218.5 240.6h.1"/>
<path d="M219.4 240.6h.1M220.2 240.6h.1M221.1 240.6h.1M221.9 240.6h.1M222.8 240.6h.1M223.6 240.6h.1M224.5 240.6h.1M225.3 240.6h.1M226.1 240.6h.1M227.2 240.6h.1M401.4 256.3v5.3h-3.5M401.4 242.8v4.5"/>
<path d="M401.4 249.5v4.5M20.4 261.7h4.6M24.5 276.6a1.91 1.91 0 0 1 2.2-.3 1.91 1.91 0 0 1 1 1.9h-3.8l.1-.9zM27.2 261.7h4.5M33.1 278.9a4.9 4.9 0 0 0 5.2-2 3.6 3.6 0 0 0-2.9-5.1h-3.7v7.2M33.1 271.8h-1.4v11.4h1.4v-4.2M33.1 273.2v4.3M34 261.7h4.4M34.7 273.2h-1.6v4.3h1.6M34.7 273.2a2.19 2.19 0 0 1 2.4 2.1 2.19 2.19 0 0 1-2.4 2.2M40.7 261.7h4.5M42.3 276.3v-1.4h-1.5v8.3h1.5v-5"/>
<path d="M45.3 275.1v1.4M45.3 275.1a2.18 2.18 0 0 0-2.9 1.2M45.3 276.4a1.97 1.97 0 0 0-2.9 1.8M47.8 275.8a4 4 0 0 1 4.7-.3 4 4 0 0 1 1.7 4.4 3.9 3.9 0 0 1-4.3 3.5 3.9 3.9 0 0 1-3.5-4.3 4.5 4.5 0 0 1 1.4-3.3zM48.7 276.7a2.51 2.51 0 0 1 2.9-.2 2.51 2.51 0 0 1 1.2 2.6 2.51 2.51 0 0 1-1.2 2.6 2.51 2.51 0 0 1-2.9-.2 3.4 3.4 0 0 1 0-4.8zM51.9 261.6l-4.5 .1M54.1 261.6h4.5M60.9 261.6h4.5M64.7 272.3v1.9M64.7 274.2a4 4 0 0 0-4.5-1 4 4 0 0 0-2.5 3.9 4.2 4.2 0 0 0 1.9 4.2 4.2 4.2 0 0 0 4.6 0l.5-.6M64.7 272.3a5.9 5.9 0 0 0-7.7 1.8 5.9 5.9 0 0 0 1.1 7.9 5.5 5.5 0 0 0 6.6 .6M67.6 261.6h4.5"/>
<path d="M74.3 261.6h4.5M85.6 261.6h-4.5M87.8 261.6h4.5M94.5 261.6h4.5M101.3 261.6h4.5M108 261.6h4.5M126.3 261.6h-11.5M128.5 261.6h4.5M135.3 261.6h4.4M142 261.6h4.5M148.7 261.6h4.5M155.4 261.6h4.6"/>
<path d="M162.2 261.6h4.5M169 261.6h4.4M175.7 261.6h4.5M182.4 261.6h4.5M189.1 261.6h4.5M195.9 261.6h4.5M202.6 261.6h4.5M209.3 261.6h4.5M216.1 261.6h4.5M222.8 261.6h4.5M229.5 261.6h4.5M236.3 261.6h4.5"/>
<path d="M243 261.6h4.5M249.8 261.6h4.5M256.5 261.6h4.5M263.2 261.6h4.5M270 261.6h4.4M276.7 261.6h4.5M283.4 261.6h4.5M290.2 261.6h4.4M296.9 261.6h4.5M303.6 261.6h4.5M310.3 261.6h4.6M317.1 261.6h4.5"/>
<path d="M323.8 261.6h4.5M330.6 261.6h4.5M337.3 261.6h4.5M344 261.6h4.5M350.8 261.6h4.5M357.5 261.6h4.5M364.2 261.6h4.5M371 261.6h4.5M377.7 261.6h4.5M384.4 261.6h4.5M391.2 261.6h4.5M22.2 280.1a4.6 4.6 0 0 1 1.6-4.7 3.7 3.7 0 0 1 4.2 .1 3.7 3.7 0 0 1 1.4 3.9h-5.8a2.46 2.46 0 0 0 2.2 2.6"/>
<path d="M22.2 280.1a3.4 3.4 0 0 0 3.6 3.2M28.7 281.2v1.4M28.7 282.6l-1.4 .5-1.5 .1M28.7 281.2l-1.3 .7-1.6 .1M64.7 280.7v1.9"/>
<circle cx="203" cy="120.2" r="1.84"/>
<circle cx="324.1" cy="120.2" r="1.84"/>
<circle cx="48.4" cy="231.6" r=".83"/>
<circle cx="70.8" cy="231.6" r=".83"/>
<circle cx="149.4" cy="231.6" r=".83"/>
<circle cx="189.8" cy="231.6" r=".83"/>
<circle cx="270.5" cy="231.6" r=".83"/>
<circle cx="310.8" cy="231.6" r=".83"/>
</g>
<!-- layer: Cables eProC -->
<g fill="none" stroke="#000" stroke-width=".25">
<path d="M148.8 76.1l-.2 .3M148.8 76.3l-.2 .2M148.9 75.9l-.3 .3M148.9 76.4l-.2 .2M149 76.5l-.2 .2M149.1 75.3l-.5 .5M149.1 76.6l-.2 .1M149.2 76.6l-.2 .2M149.3 75.3l-.7 .7M149.4 76.7l-.3 .2M149.5 75.3l-.3 .3M149.6 76.6l-.3 .3"/>
<path d="M149.6 75.3l-.2 .3M149.7 75.4l-.2 .2M149.9 75.4l-.3 .2M149.9 75.5l-.1 .2M150 75.6l-.1 .2M150.1 75.7l-.2 .2M150.1 76.4l-.4 .5M150.2 75.8l-.3 .3M150.2 76l-.3 .3M150.2 76.2l-.8 .7v36.6M189.2 76.1l-.2 .3M189.2 76.3l-.2 .2"/>
<path d="M189.3 75.9l-.4 .3M189.3 76.4l-.2 .2M189.4 76.5l-.2 .2M189.4 75.3l-.4 .5M189.5 76.6l-.2 .1M189.6 76.6l-.2 .2M189.7 75.3l-.8 .7M189.7 76.7l-.2 .2M189.8 76.9v36.6M189.9 75.3l-.3 .3M189.9 76.6l-.2 .3M190 75.3l-.2 .3"/>
<path d="M190.1 75.4l-.2 .2M190.2 75.4l-.2 .2M190.3 75.5l-.1 .2M190.4 75.6l-.2 .2M190.5 75.7l-.2 .2M190.5 76.4l-.4 .5M190.5 75.8l-.2 .3M190.6 76l-.4 .3M190.6 76.2l-.8 .7M227.5 76.9v48.2h-31.5l-6.2-10.8M232.7 76.9v53.4h-74.1l-9.2-16M269.9 76.1l-.2 .3"/>
<path d="M270 75.9l-.3 .3M270 76.3l-.3 .2M270 76.4l-.2 .2M270.1 76.5l-.2 .2M270.2 75.3l-.5 .5M270.2 76.6l-.2 .1M270.3 76.6l-.2 .2M270.4 75.3l-.7 .7M270.5 76.7l-.3 .2M270.5 76.9v36.6M270.6 75.3l-.3 .3M270.7 76.6l-.3 .3"/>
<path d="M270.7 75.3l-.2 .3M270.8 75.4l-.2 .2M271 75.4l-.2 .2M271.1 75.5l-.3 .2M271.1 75.6l-.2 .2M271.2 75.7l-.2 .2M271.2 76.4l-.4 .5M271.3 75.8l-.3 .3M271.3 76l-.3 .3M271.3 76.2l-.7 .7M310.3 76.1l-.2 .3M310.3 75.9l-.3 .3"/>
<path d="M310.3 76.3l-.2 .2M310.4 76.4l-.2 .2M310.5 76.5l-.2 .2M310.6 75.3l-.5 .5M310.6 76.6l-.2 .1M310.7 76.6l-.2 .2M310.8 75.3l-.8 .7M310.9 76.7l-.3 .2M310.9 76.9v36.6M310.9 75.3l-.3 .3M311.1 76.6l-.3 .3M311.1 75.3l-.2 .3"/>
<path d="M311.2 75.4l-.2 .2M311.3 75.4l-.2 .2M311.4 75.5l-.2 .2M311.5 75.6l-.2 .2M311.6 75.7l-.2 .2M311.6 75.8l-.2 .3M311.6 76.4l-.4 .5M311.7 76l-.3 .3M311.7 76.2l-.8 .7M148.3 95.2h-2.5a2.07 2.07 0 0 0-2 2.1 2.07 2.07 0 0 0 2 2h2.5M150.5 95.2h4.5M150.5 99.3h4.5"/>
<path d="M157.2 95.2h4.5M157.2 99.3h4.5M164 95.2h4.4M164 99.3h4.4M170.7 95.2h4.5M170.7 99.3h4.5M177.4 95.2h4.5M177.4 99.3h4.5M184.1 95.2h4.5M184.1 99.3h4.5M190.9 95.2h2.4a2.07 2.07 0 0 1 2 2.1 2.07 2.07 0 0 1-2 2h-2.4M195.4 97.3h7.6v16.2"/>
<path d="M269.3 95.2h-2.3a2.07 2.07 0 0 0-2.1 2.1 2.07 2.07 0 0 0 2.1 2h2.3M271.6 95.2h4.5M271.6 99.3h4.5M278.3 95.2h4.5M278.3 99.3h4.5M285.1 95.2h4.5M285.1 99.3h4.5M291.8 95.2h4.5M291.8 99.3h4.5M298.5 95.2h4.5M298.5 99.3h4.5M305.3 95.2h4.5"/>
<path d="M305.3 99.3h4.5M312 95.2h2.4a2.07 2.07 0 0 1 2.1 2.1 2.07 2.07 0 0 1-2.1 2h-2.4M316.4 97.3h7.7v16.2M148.8 114.3l-.2 .2M148.8 114.5l-.2 .2M148.9 114.1l-.3 .3M148.9 114.6l-.2 .2M149 114.7l-.2 .2M149.1 113.6l-.5 .4M149.1 114.8l-.2 .2M149.2 114.8l-.2 .2M149.3 113.5l-.7 .7"/>
<path d="M149.4 114.8l-.3 .3M149.5 113.5l-.3 .3M149.6 114.8l-.3 .3M149.6 113.5l-.2 .3M149.7 113.6l-.2 .2M149.9 113.7l-.3 .2M149.9 113.7l-.1 .2M150 113.8l-.1 .2M150.1 113.9l-.2 .3M150.1 114.6l-.4 .4M150.2 114.1l-.3 .2M150.2 114.4l-.8 .7v110.9"/>
<path d="M150.2 114.2l-.3 .3M189.2 114.3l-.2 .2M189.2 114.5l-.2 .2M189.3 114.1l-.4 .3M189.3 114.6l-.2 .2M189.4 114.7l-.2 .2M189.4 113.6l-.4 .4M189.5 114.8l-.2 .2M189.6 114.8l-.2 .2M189.7 113.5l-.8 .7M189.7 114.8l-.2 .3M189.8 115.1v110.9"/>
<path d="M189.9 113.5l-.3 .3M189.9 114.8l-.2 .3M190 113.5l-.2 .3M190.1 113.6l-.2 .2M190.2 113.7l-.2 .2M190.3 113.7l-.1 .2M190.4 113.8l-.2 .2M190.5 113.9l-.2 .3M190.5 114.6l-.4 .4M190.5 114.1l-.2 .2M190.6 114.2l-.4 .3M190.6 114.4l-.8 .7"/>
<path d="M202.5 114.3l-.3 .2M202.5 114.5l-.2 .2M202.5 114.1l-.3 .3M202.6 114.6l-.2 .2M202.6 114.7l-.2 .2M202.7 113.6l-.4 .4M202.7 114.8l-.2 .2M202.9 114.8l-.3 .2M202.9 113.5l-.7 .7M203 114.8l-.2 .3M203 115.1v3.2M203.1 113.5l-.3 .3"/>
<path d="M203.2 114.8l-.3 .3M203.2 113.5l-.2 .3M203.4 113.6l-.2 .2M203.5 113.7l-.2 .2M203.6 113.7l-.2 .2M203.7 113.8l-.2 .2M203.8 113.9l-.3 .3M203.8 114.6l-.5 .4M203.8 114.1l-.3 .2M203.8 114.2l-.3 .3M203.8 114.4l-.7 .7M269.9 114.3l-.2 .2"/>
<path d="M270 114.1l-.3 .3M270 114.5l-.3 .2M270 114.6l-.2 .2M270.1 114.7l-.2 .2M270.2 113.6l-.5 .4M270.2 114.8l-.2 .2M270.3 114.8l-.2 .2M270.4 113.5l-.7 .7M270.5 115.1v110.9M270.5 114.8l-.3 .3M270.6 113.5l-.3 .3M270.7 114.8l-.3 .3"/>
<path d="M270.7 113.5l-.2 .3M270.8 113.6l-.2 .2M271 113.7l-.2 .2M271.1 113.7l-.3 .2M271.1 113.8l-.2 .2M271.2 113.9l-.2 .3M271.2 114.6l-.4 .4M271.3 114.1l-.3 .2M271.3 114.2l-.3 .3M271.3 114.4l-.7 .7M310.3 114.3l-.2 .2M310.3 114.1l-.3 .3"/>
<path d="M310.3 114.5l-.2 .2M310.4 114.6l-.2 .2M310.5 114.7l-.2 .2M310.6 113.6l-.5 .4M310.6 114.8l-.2 .2M310.7 114.8l-.2 .2M310.8 113.5l-.8 .7M310.9 115.1v110.9M310.9 114.8l-.3 .3M310.9 113.5l-.3 .3M311.1 114.8l-.3 .3M311.1 113.5l-.2 .3"/>
<path d="M311.2 113.6l-.2 .2M311.3 113.7l-.2 .2M311.4 113.7l-.2 .2M311.5 113.8l-.2 .2M311.6 113.9l-.2 .3M311.6 114.1l-.2 .2M311.6 114.6l-.4 .4M311.7 114.2l-.3 .3M311.7 114.4l-.8 .7M323.6 114.3l-.3 .2M323.6 114.1l-.3 .3M323.6 114.5l-.2 .2"/>
<path d="M323.6 114.6l-.1 .2M323.7 114.7l-.1 .2M323.8 113.6l-.5 .4M323.8 114.8l-.2 .2M323.9 114.8l-.2 .2M324 113.5l-.7 .7M324.1 114.8l-.3 .3M324.1 115.1v3.2M324.2 113.5l-.3 .3M324.3 114.8l-.3 .3M324.4 113.5l-.3 .3M324.5 113.6l-.2 .2"/>
<path d="M324.6 113.7l-.2 .2M324.7 113.7l-.2 .2M324.8 113.8l-.2 .2M324.8 113.9l-.2 .3M324.9 114.1l-.2 .2M324.9 114.6l-.5 .4M324.9 114.2l-.3 .3M324.9 114.4l-.7 .7M149 198.3v3.1M149.1 195.4v2.2M189.4 198.3v3.1M189.4 195.4v2.2"/>
<path d="M270 198.3v3.1M270.2 195.4v2.2M310.4 198.3v3.1M310.6 195.4v2.2M149 201.5v6.2M189.4 201.5v6.2M270 201.5v6.2M310.4 201.5v6.2"/>
<circle cx="149.4" cy="76.1" r=".83"/>
<circle cx="149.4" cy="76.1" r=".53"/>
<circle cx="189.8" cy="76.1" r=".83"/>
<circle cx="189.8" cy="76.1" r=".53"/>
<circle cx="270.5" cy="76.1" r=".83"/>
<circle cx="270.5" cy="76.1" r=".53"/>
<circle cx="310.9" cy="76.1" r=".83"/>
<circle cx="310.9" cy="76.1" r=".53"/>
<circle cx="149.4" cy="114.3" r=".83"/>
<circle cx="149.4" cy="114.3" r=".53"/>
<circle cx="189.8" cy="114.3" r=".83"/>
<circle cx="189.8" cy="114.3" r=".53"/>
<circle cx="203" cy="114.3" r=".83"/>
<circle cx="203" cy="114.3" r=".53"/>
<circle cx="270.5" cy="114.3" r=".83"/>
<circle cx="270.5" cy="114.3" r=".53"/>
<circle cx="310.9" cy="114.3" r=".83"/>
<circle cx="310.9" cy="114.3" r=".53"/>
<circle cx="324.1" cy="114.3" r=".83"/>
<circle cx="324.1" cy="114.3" r=".53"/>
</g>
<!-- layer: Referencias eProC -->
<path d="M226.8 73l.7-.8h5.2l.7 .8" fill="none" stroke="#000" stroke-width=".25"/>
<text font-size="5.9" x="394.6" y="279">304</text>
<g font-size="4.9">
<text x="27.3" y="26.1">00</text>
<text x="67.6" y="26.1">0</text>
<text x="107.7" y="26.2">1</text>
<text x="148.4" y="26.2">2</text>
<text x="188.7" y="26.1">3</text>
<text x="229.2" y="26.2">4</text>
<text x="269.5" y="26.1">5</text>
<text x="309.8" y="26.1">6</text>
<text x="350.1" y="26.2">7</text>
<text x="390.5" y="26.1">8</text>
<text x="15.2" y="48.7">-TSM2</text>
<text x="139" y="48.7">+AS.4</text>
<text x="260.1" y="48.7">+AS.4</text>
<text x="149.8" y="59">PP06/00066 E1I.1</text>
<text x="270.9" y="59">PP06/00066 E1I.1</text>
<text x="252.6" y="276.1">SIMOTION 2 - TIJERAS SH18BM, SH1B, SH2B</text>
</g>
<g font-size="4.6">
<text x="125.3" y="273.8">ACINDAR - Grupo AcerolMittal</text>
<text x="88.4" y="276.2">CRJ</text>
<text x="89.2" y="284.6">CRJ</text>
<text x="112.9" y="285">XING_ELE32006</text>
<text x="169.2" y="284.2">A0</text>
<text x="200.4" y="284.3">28/08/20</text>
</g>
<text font-size="3.6" x="276.4" y="282.3">SALIDAS ANALÓGICAS X2 - SH18B</text>
<g font-size="3">
<text x="166.3" y="62.4">4024</text>
<text x="287.4" y="62.4">4024</text>
<text x="17.9" y="234.3">-0080SM1</text>
<text x="405" y="284.8">400</text>
</g>
<g font-size="2.8">
<text x="166.2" y="35.1">SH2BM</text>
<text x="223.2" y="35.1">SH2BM_SIM2</text>
<text x="287.4" y="35.1">SH2BM</text>
<text x="157.7" y="38.3">Speed_Reference_IBA</text>
<text x="220.9" y="38.3">Speed_Reference</text>
<text x="280.7" y="38.3">Actual_PositionIBA</text>
<text x="148.4" y="207.7" transform="rotate(-90 148.4 207.7)">030401</text>
<text x="188.8" y="207.7" transform="rotate(-90 188.8 207.7)">030402</text>
<text x="269.5" y="207.7" transform="rotate(-90 269.5 207.7)">030403</text>
<text x="309.8" y="207.7" transform="rotate(-90 309.8 207.7)">030404</text>
<text x="191.8" y="245">AO MODULE 332-5HB01-0AB0</text>
</g>
<g font-size="2.5">
<text x="227.4" y="69.6">2770</text>
<text x="85.3" y="271.5">CONFECCIÓN</text>
<text x="110.9" y="271.5">CLIENTE</text>
<text x="386.3" y="273.8">GRUPO</text>
<text x="82.4" y="280.1">ULTIMA VERSIÓN</text>
<text x="111.2" y="280.4">ARCHIVO</text>
<text x="154.8" y="280.4">VERSIÓN</text>
<text x="190.2" y="280.4">FECHA</text>
<text x="389.9" y="282.4">PÁG.</text>
</g>
<g font-size="2.4">
<text x="143.9" y="75.4">X97</text>
<text x="150.2" y="75.5">13</text>
<text x="190.6" y="75.5">14</text>
<text x="271.3" y="75.5">11</text>
<text x="311.7" y="75.5">12</text>
<text x="143.9" y="113.7">X61</text>
<text x="150.4" y="113.7">9</text>
<text x="190.6" y="113.7">10</text>
<text x="271.3" y="113.7">11</text>
<text x="311.7" y="113.7">12</text>
<text x="50.2" y="232.5">1</text>
<text x="72.8" y="232.5">20</text>
<text x="151.3" y="232.5">3</text>
<text x="191.7" y="232.5">6</text>
<text x="272.4" y="232.5">7</text>
<text x="312.6" y="232.5">10</text>
<text x="50.3" y="235">L+</text>
<text x="72.7" y="235">M</text>
<text x="151.4" y="235.1">AO 0+</text>
<text x="191.8" y="235.1">AO 0-</text>
<text x="210" y="239.5">X1</text>
<text x="272.5" y="235.1">AO 1+</text>
<text x="312.9" y="235.1">AO 1-</text>
</g>
<g font-size="2">
<text x="148.6" y="197.6" transform="rotate(-90 148.6 197.6)">??</text>
<text x="189" y="197.6" transform="rotate(-90 189 197.6)">??</text>
<text x="269.7" y="197.6" transform="rotate(-90 269.7 197.6)">??</text>
<text x="310.1" y="197.6" transform="rotate(-90 310.1 197.6)">??</text>
</g>
</svg>
